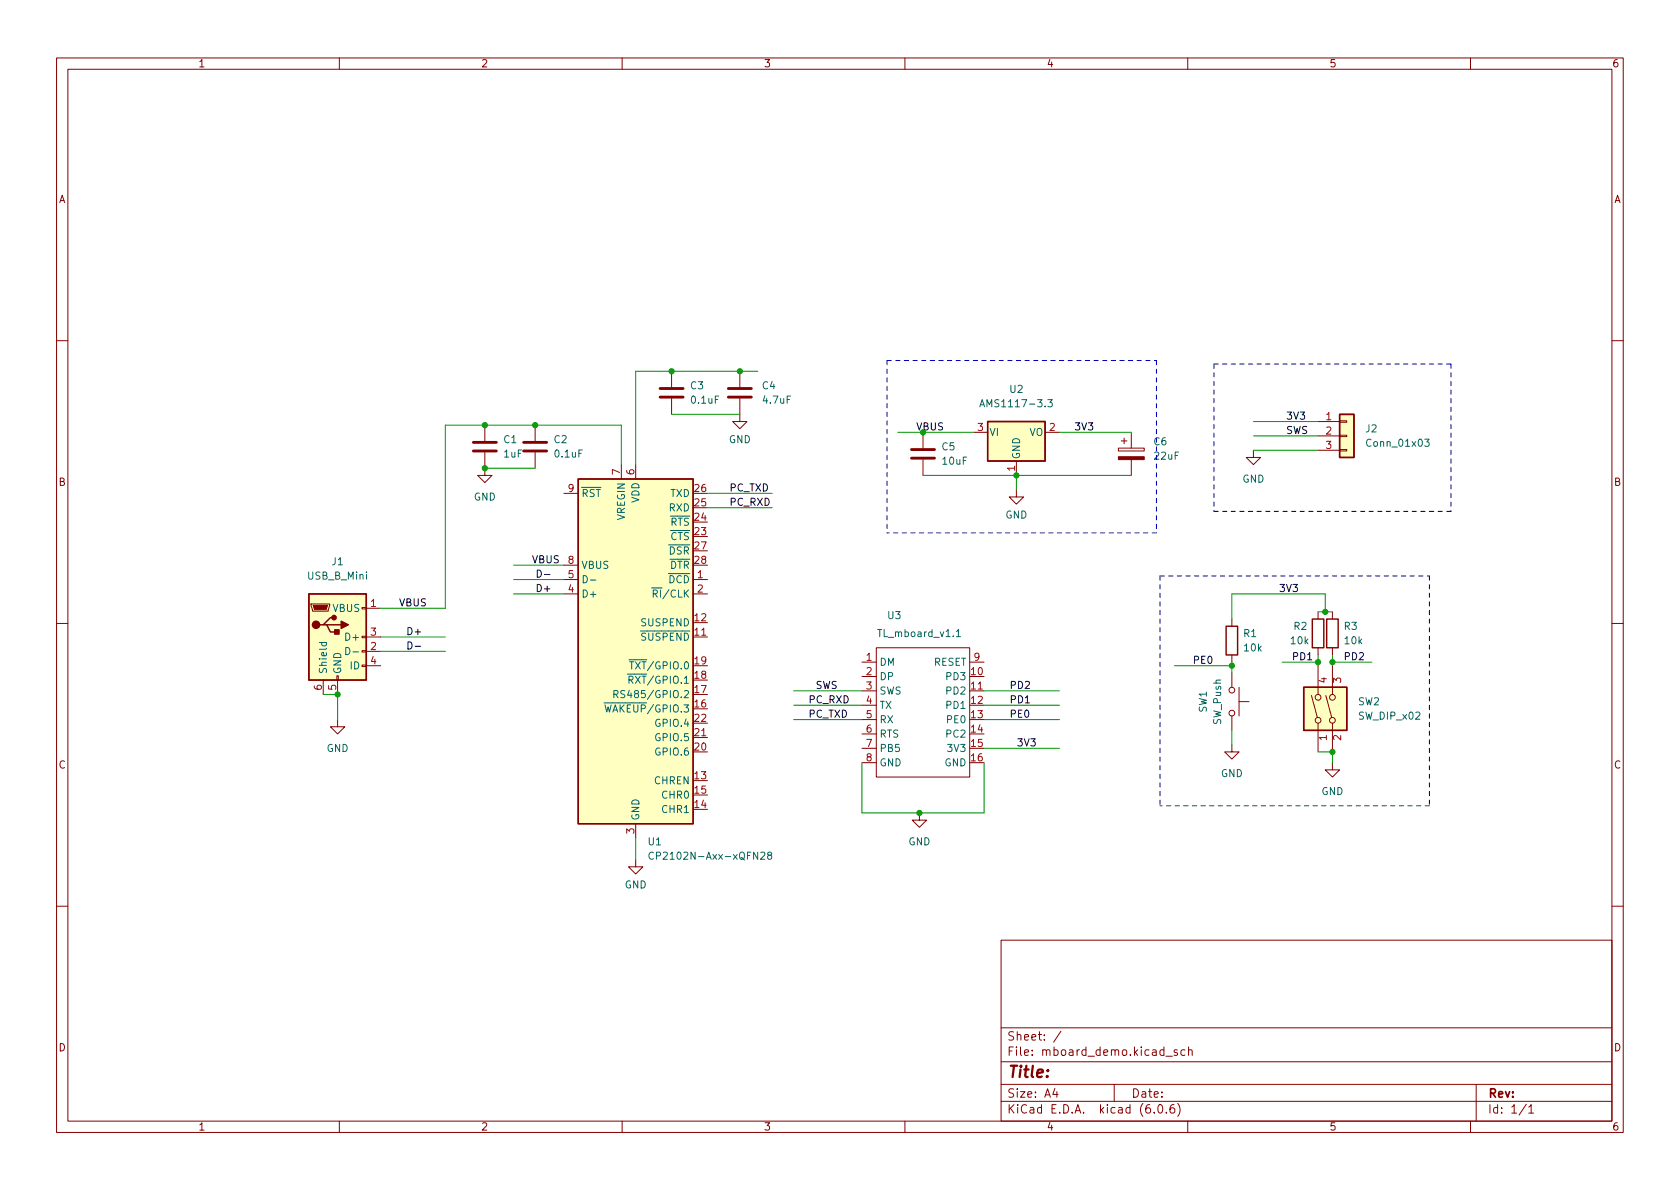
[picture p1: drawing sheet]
<svg xmlns="http://www.w3.org/2000/svg" width="297mm" height="210mm" viewBox="0 0 297 210" stroke-linecap="round" stroke-linejoin="round" font-family="sans-serif">
<g fill="none" stroke="#840000" stroke-width=".18">
<path d="M10 10.2h277v190.1h-277zM12 12.2h273v186.1h-273zM60 10.2v2M110 10.2v2M160 10.2v2M210 10.2v2M260 10.2v2M10 60.2h2M85.7 75.2v2.8M94.6 75.2v2.8M118.7 65.7v2.7M118.7 70.5v2.8"/>
<path d="M130.8 70.5v4h1.3l-1.3 1.3-1.3-1.3h1.3M130.8 65.7v2.7M163.2 76.4v2.8M172.1 76.4h2.5M184.8 76.4h2.5M197.7 79.2h4.6v.6h-4.6zM198.2 78h1.1M198.8 77.5v1M200 76.4v2.8M221.6 79.6v1.3h1.3l-1.3 1.3-1.3-1.3h1.3M233 74.5h3.9M233 77.1h3.9"/>
<path d="M233 79.6h3.9M236.9 79.5h1.2v.3h-1.2zM236.9 77h1.2v.2h-1.2zM236.9 74.4h1.2v.3h-1.2zM285 60.2h2M85.7 80v4.1h1.3l-1.3 1.2-1.2-1.2h1.2M94.6 80v2.8M99.7 99.9h2.5M99.7 87.2h2.5M109.9 82.2v2.5M112.4 82.2v2.5M163.2 81.3v2.8"/>
<path d="M179.7 86.6v1.3h1.3l-1.3 1.2-1.3-1.2h1.3M179.7 81.5v2.6M200 81.3v2.8M10 110.2h2M55 106.8h3.3v.3l-.3 1h-2.8zM59.6 119.5h.2v.8h-.2zM64 117.6h.8v.3h-.8zM64 115.1h.8v.2h-.8zM64 112.5h.8v.3h-.8zM64 107.4h.8v.3h-.8zM64.8 112.6h2.5M64.8 107.6h2.5"/>
<path d="M64.8 115.2h2.5M64.8 117.7h2.5M99.7 102.5h2.5M99.7 105h2.5M122.6 102.5h2.5M122.6 112.6h2.5M122.6 105h2.5M152.4 117.1h2.5M152.4 119.6h2.5M154.9 114.5h16.5v22.9h-16.5zM171.4 117.1h2.6M217.8 109.5v1.2"/>
<path d="M217.8 115.8v1.3M217.8 119v2.5M233 108.2v1.3M233 114.5v1.3M233 117.7v5.1M235.6 108.2v1.3M235.6 114.5v1.3M235.6 117.7v5.1M285 110.2h2M57.1 120.3v2.5M59.7 127.2v1.3h1.3l-1.3 1.3-1.3-1.3h1.3M59.7 120.3v2.5"/>
<path d="M122.6 130.4h2.5M152.4 122.2h2.5M152.4 124.7h2.5M152.4 127.2h2.5M152.4 129.8h2.5M152.4 132.3h2.5M152.4 134.9h2.5M171.4 122.2h2.6M217.8 131.7v1.3h1.3l-1.3 1.2-1.3-1.2h1.3M217.8 126.6v2.6M219.1 124.1h1.8M219.1 121.5v5.1"/>
<path d="M231.9 123l1 3.9M233 127.9v5.1M234.4 123l1.1 3.9M235.6 134.9v1.2h1.3l-1.3 1.3-1.3-1.3h1.3M235.6 127.9v5.1M112.4 152v1.3h1.3l-1.3 1.3-1.3-1.3h1.3M112.4 145.7v2.5M162.6 143.8v1.2h1.2l-1.2 1.3-1.3-1.3h1.3M10 160.2h2M177 166.3h108v32h-108zM285 160.2h2M60 198.3v2"/>
<path d="M110 198.3v2M160 198.3v2M177 194.8h108M177 191.8h108M177 187.8h108M177 181.8h108M186.5 192.5l-.4 1h1M186.9 193v1M187.6 182.4l-1.3 1.9M197 191.8v3M204.1 196.7v.1M204.9 195.4l.2-.1a.81 .81 0 0 1 .6 .7 .81 .81 0 0 1-.3 .8h-.2a.81 .81 0 0 1-.6-.6 .81 .81 0 0 1 .3-.8z"/>
<path d="M206.1 186.8h1.2M206.2 196.7v.1M207.6 195.3a.59 .59 0 0 0-.7 .7v.5l.1 .3h.4l.2-.1 .1-.5-.1-.2-.5-.1-.2 .3M208.1 185.7l-.3-.1-.2 .2v.3l.5 .1v.4h-.5M208.2 195.1a1.72 1.72 0 0 1 0 2.3M209.5 185.7l-.4-.1-.3 .3v.4l.1 .3h.6M210 198.3v2M210.1 185.8l.3-.2 .3 .1 .1 .9M210.1 185.1v1.5M260 198.3v2M261 191.8v6.5M269.9 195.3l-1.3 1.9"/>
<path d="M270.3 195.8l.4-.5v1.5M270.3 196.8h.9"/>
<circle cx="217.8" cy="122" r=".51"/>
<circle cx="217.8" cy="126.1" r=".51"/>
<circle cx="233" cy="123.3" r=".51"/>
<circle cx="233" cy="127.4" r=".51"/>
<circle cx="235.6" cy="123.3" r=".51"/>
<circle cx="235.6" cy="127.4" r=".51"/>
</g>
<path d="M83.7 79.8h4.1M83.7 78.2h4.1M92.6 79.8h4M92.6 78.2h4M116.7 70.2h4.1M116.7 68.7h4.1M128.8 70.2h4M128.8 68.7h4M161.2 79.5h4M161.2 81h4" fill="none" stroke="#840000" stroke-width=".51"/>
<g fill="none" stroke="#006464" stroke-width=".18">
<path d="M173.2 71.9l.5-1.2 .4 1.2M173.4 71.6h.6M185.3 70.7h.8l-.5 .5 .4 .1v.5l-.2 .1-.5-.1M251.9 77.7h.8l-.4 .4 .3 .2v.5l-.2 .1-.5-.1M56.5 113.6h1.2M56.9 113.6v.4l.2 .2 .6-.1v-.5M61.1 114.5a.64 .64 0 0 1 .8 .6 .64 .64 0 0 1-.8 .7zM62.4 115.3h1M103.1 101.8a.64 .64 0 0 1 .8 .6 .64 .64 0 0 1-.8 .7zM104.4 102.6h1M169.1 111.7l.4-.4v1.3M169.1 112.6h.7"/>
<path d="M108.5 122.8l.6-.1 .2-.2-.1-.3-.7-.1v1.3M108.8 122.8l.5 .6M110.5 122.2l-.5-.1-.2 .1v.4l.6 .2 .1 .3-.3 .3-.4-.1M115.5 150.8a.6 .6 0 0 0-.8 .4 .6 .6 0 0 0 .6 .8l.2-.2M134.5 150.8l.5-.1 .2 .3-.7 1h.7M136 151.2l-.3-.2 .1-.2 .2-.1h.3l.1 .2v.2l-.6 .2-.1 .2 .1 .3 .2 .2 .3-.1 .1-.2v-.4l-.2-.1"/>
</g>
<g fill="#ffffc2" stroke="#ffffc2" stroke-width=".18">
<path d="M102.2 84.7h20.4v61h-20.4z"/>
<path d="M236.9 73.3h2.5v7.6h-2.5z"/>
<path d="M174.6 74.5h10.2v7h-10.2z"/>
<path d="M54.6 105h10.2v15.3h-10.2z"/>
<path d="M230.5 121.5h7.6v7.7h-7.6z"/>
</g>
<path d="M174.6 74.5h10.2v7h-10.2zM236.9 73.3h2.5v7.6h-2.5zM102.2 84.7h20.4v61h-20.4zM54.6 105h10.2v15.3h-10.2zM57.1 110.5h.7l.6 1.3h1.3M57.8 110.5h2.5M59.1 109.2h-.7l-1.3 1.3h-.6M216.8 110.7h2v5.1h-2zM232 109.5h2.1v5h-2.1zM234.6 109.5h2v5h-2zM230.5 121.5h7.6v7.7h-7.6z" fill="none" stroke="#840000" stroke-width=".25"/>
<g fill="#840000" stroke="#840000" stroke-width=".18">
<path d="M197.7 80.8h4.6v.5h-4.6z"/>
<path d="M55.4 107.1h2.5l-.2 .7h-2.1z"/>
</g>
<g fill="#840000" stroke="#840000" stroke-width=".25">
<path d="M60.3 109.8l1.3 .7-1.3 .6z"/>
<path d="M59.2 111.4h.7v.7h-.7z"/>
<circle cx="55.9" cy="110.5" r=".63"/>
<circle cx="59.1" cy="109.2" r=".38"/>
</g>
<path d="M72.1 113.5a.64 .64 0 0 1 .8 .6 .64 .64 0 0 1-.8 .7zM73.4 114.3h1M95 100.8a.64 .64 0 0 1 .7 .6 .64 .64 0 0 1-.7 .7zM96.3 101.6h.9" fill="none" stroke="#0f0f0f" stroke-width=".18"/>
<path d="M156.8 63.7v30.5M156.8 63.7h47.7M204.5 63.7v30.5M214.6 64.4v26M214.6 64.4h41.9M256.5 64.4v26M204.5 94.2h-47.7M256.5 90.4h-41.9M205.1 101.8h47.6M205.1 101.8v40.7M252.7 101.8v40.7M252.7 142.5h-47.6" fill="none" stroke="#0000c2" stroke-width=".18" stroke-dasharray=".8 .8"/>
<g fill="none" stroke="#009600" stroke-width=".18">
<path d="M118.7 73.3h12.1M134 65.7h-21.6v16.5M158.7 76.4h13.4M187.3 76.4h12.7M221.6 77.1h11.4M221.6 79.6h11.4M221.6 74.5h11.4M85.7 82.8h8.9M90.8 99.9h8.9M109.9 82.2v-7h-31.2v32.4h-11.4M125.1 89.8h11.4M125.1 87.2h11.4"/>
<path d="M163.2 84.1h36.8M179.7 84.1v2.5M67.3 115.2h11.4M67.3 112.6h11.4M90.8 105h8.9M90.8 102.5h8.9M207.6 117.7h10.2M217.8 117.1v1.9M226.7 117.1h6.3M233 108.2h2.6M233 115.8v1.9M234.3 108.2v-3.2h-16.5v4.5"/>
<path d="M235.6 115.8v1.9M235.6 117.1h7M57.1 122.8h2.6v4.4M140.3 127.2h12.1M140.3 122.2h12.1M140.3 124.7h12.1M152.4 134.9v8.9h21.6v-8.9M174 127.2h13.3M174 122.2h13.3M174 124.7h13.3M174 132.3h13.3M217.8 129.2v2.5"/>
<path d="M233 133h2.6v1.9M112.4 148.2v3.8"/>
</g>
<g fill="#009600" stroke="#009600" stroke-width=".18">
<circle cx="85.7" cy="82.8" r=".46"/>
<circle cx="94.6" cy="75.2" r=".46"/>
<circle cx="85.7" cy="75.2" r=".46"/>
<circle cx="59.7" cy="122.8" r=".46"/>
<circle cx="217.8" cy="117.7" r=".46"/>
<circle cx="163.2" cy="76.4" r=".46"/>
<circle cx="179.7" cy="84.1" r=".46"/>
<circle cx="235.6" cy="133" r=".46"/>
<circle cx="235.6" cy="117.1" r=".46"/>
<circle cx="234.3" cy="108.2" r=".46"/>
<circle cx="233" cy="117.1" r=".46"/>
<circle cx="118.7" cy="65.7" r=".46"/>
<circle cx="162.6" cy="143.8" r=".46"/>
<circle cx="130.8" cy="65.7" r=".46"/>
</g>
<text font-size="2.8" fill="#840000" x="178" y="190.6">Title:</text>
<g font-size="2.1" fill="#840000">
<text x="178" y="184">Sheet: /</text>
<text x="178" y="186.7">File: mboard_demo.kicad_sch</text>
<text x="178" y="196.9">KiCad E.D.A. kicad (6.0.6)</text>
<text x="178" y="194.1">Size: A4</text>
<text x="200" y="194.1">Date:</text>
<text x="263" y="194.1">Rev:</text>
<text x="263" y="196.9">Id: 1/1</text>
</g>
<g font-size="1.8" fill="#840000">
<text x="35" y="11.9">1</text>
<text x="85" y="11.9">2</text>
<text x="135" y="11.9">3</text>
<text x="185" y="11.9">4</text>
<text x="235" y="11.9">5</text>
<text x="285" y="11.9">6</text>
<text x="10.3" y="35.9">A</text>
<text x="285.3" y="35.9">A</text>
<text x="10.3" y="85.9">B</text>
<text x="285.3" y="85.9">B</text>
<text x="10.3" y="135.9">C</text>
<text x="285.3" y="135.9">C</text>
<text x="10.3" y="185.9">D</text>
<text x="285.3" y="185.9">D</text>
<text x="35" y="199.9">1</text>
<text x="85" y="199.9">2</text>
<text x="135" y="199.9">3</text>
<text x="185" y="199.9">4</text>
<text x="235" y="199.9">5</text>
<text x="285" y="199.9">6</text>
</g>
<g font-size="1.8" fill="#006464">
<text x="122.1" y="68.8">C3</text>
<text x="122.3" y="71.4">0.1uF</text>
<text x="134.8" y="68.8">C4</text>
<text x="135" y="71.4">4.7uF</text>
<text x="178.6" y="69.5">U2</text>
<text x="174.2" y="72">AMS1117-3.3</text>
<text x="174.9" y="77.1">VI</text>
<text x="182" y="77.1">VO</text>
<text x="241.5" y="76.4">J2</text>
<text x="89.1" y="78.4">C1</text>
<text x="89.1" y="80.9">1uF</text>
<text x="98" y="78.4">C2</text>
<text x="98.2" y="80.9">0.1uF</text>
<text x="128.8" y="78.4">GND</text>
<text x="166.6" y="79.6">C5</text>
<text x="166.7" y="82.2">10uF</text>
<text x="180.3" y="81.3" transform="rotate(-90 180.3 81.3)">GND</text>
<text x="204" y="78.7">C6</text>
<text x="204.2" y="81.3">22uF</text>
<text x="241.9" y="79">Conn_01x03</text>
<text x="83.8" y="88.5">GND</text>
<text x="102.7" y="87.9">~{RST}</text>
<text x="113" y="88.9" transform="rotate(-90 113 88.9)">VDD</text>
<text x="118.5" y="87.9">TXD</text>
<text x="219.6" y="85.3">GND</text>
<text x="110.5" y="92" transform="rotate(-90 110.5 92)">VREGIN</text>
<text x="117.1" y="95.5">~{CTS}</text>
<text x="117.1" y="93">~{RTS}</text>
<text x="118.3" y="90.4">RXD</text>
<text x="177.7" y="91.7">GND</text>
<text x="58.7" y="99.9">J1</text>
<text x="102.7" y="100.6">VBUS</text>
<text x="116.9" y="98">~{DSR}</text>
<text x="117" y="100.6">~{DTR}</text>
<text x="54.4" y="102.5">USB_B_Mini</text>
<text x="102.7" y="105.7">D+</text>
<text x="114.8" y="105.7">~{RI}/CLK</text>
<text x="116.8" y="103.1">~{DCD}</text>
<text x="58.8" y="108.2">VBUS</text>
<text x="61.4" y="113.3">D+</text>
<text x="112.1" y="113.3">~{SUSPEND}</text>
<text x="113.5" y="110.7">SUSPEND</text>
<text x="155.5" y="112.6">TL_mboard_v1.1</text>
<text x="157" y="109.5">U3</text>
<text x="219.9" y="112.6">R1</text>
<text x="228.3" y="113.9">10k</text>
<text x="228.8" y="111.4">R2</text>
<text x="237.7" y="111.4">R3</text>
<text x="237.8" y="113.9">10k</text>
<text x="57.8" y="119.2" transform="rotate(-90 57.8 119.2)">Shield</text>
<text x="60.3" y="119.2" transform="rotate(-90 60.3 119.2)">GND</text>
<text x="62" y="118.4">ID</text>
<text x="110.9" y="118.4">~{TXT}/GPIO.0</text>
<text x="155.4" y="117.7">DM</text>
<text x="165" y="117.7">RESET</text>
<text x="220" y="115.2">10k</text>
<text x="106.4" y="126">~{WAKEUP}/GPIO.3</text>
<text x="110.2" y="123.4">RS485/GPIO.2</text>
<text x="110.7" y="120.9">~{RXT}/GPIO.1</text>
<text x="155.4" y="120.3">DP</text>
<text x="155.4" y="122.8">SWS</text>
<text x="155.4" y="125.3">TX</text>
<text x="167.5" y="120.3">PD3</text>
<text x="167.5" y="122.8">PD2</text>
<text x="167.5" y="125.3">PD1</text>
<text x="213.4" y="126" transform="rotate(-90 213.4 126)">SW1</text>
<text x="240.1" y="124.7">SW2</text>
<text x="116.1" y="131.1">GPIO.5</text>
<text x="116.1" y="128.5">GPIO.4</text>
<text x="155.4" y="127.9">RX</text>
<text x="155.4" y="130.4">RTS</text>
<text x="167.5" y="130.4">PC2</text>
<text x="167.6" y="127.9">PE0</text>
<text x="215.9" y="128.2" transform="rotate(-90 215.9 128.2)">SW_Push</text>
<text x="240.3" y="127.2">SW_DIP_x02</text>
<text x="57.7" y="133">GND</text>
<text x="116.1" y="133.6">GPIO.6</text>
<text x="155.4" y="133">PB5</text>
<text x="155.4" y="135.5">GND</text>
<text x="167" y="135.5">GND</text>
<text x="167.8" y="133">3V3</text>
<text x="215.8" y="137.4">GND</text>
<text x="115.8" y="138.7">CHREN</text>
<text x="117.2" y="143.8">CHR1</text>
<text x="117.2" y="141.2">CHR0</text>
<text x="233.6" y="140.6">GND</text>
<text x="113" y="145.2" transform="rotate(-90 113 145.2)">GND</text>
<text x="114.6" y="149.5">U1</text>
<text x="160.6" y="149.5">GND</text>
<text x="116.2" y="152">CP2102N-Axx-xQFN28</text>
<text x="110.4" y="157.1">GND</text>
</g>
<g font-size="1.8" fill="#0f0f0f">
<text x="161.9" y="76.1">VBUS</text>
<text x="189.9" y="76.1">3V3</text>
<text x="227.3" y="74.2">3V3</text>
<text x="227.3" y="76.7">SWS</text>
<text x="128.9" y="89.4">PC_RXD</text>
<text x="128.9" y="86.9">PC_TXD</text>
<text x="94" y="99.6">VBUS</text>
<text x="70.5" y="107.2">VBUS</text>
<text x="94.6" y="104.7">D+</text>
<text x="226.1" y="104.7">3V3</text>
<text x="71.8" y="112.3">D+</text>
<text x="210.8" y="117.4">PE0</text>
<text x="228.3" y="116.7">PD1</text>
<text x="237.5" y="116.7">PD2</text>
<text x="142.9" y="124.4">PC_RXD</text>
<text x="144.1" y="121.8">SWS</text>
<text x="178.4" y="124.4">PD1</text>
<text x="178.4" y="121.8">PD2</text>
<text x="142.9" y="126.9">PC_TXD</text>
<text x="178.4" y="126.9">PE0</text>
<text x="179.7" y="132">3V3</text>
</g>
<g font-size="1.8" fill="#a90000">
<text x="172.9" y="76.2">3</text>
<text x="185.6" y="76.2">2</text>
<text x="234.5" y="74.3">1</text>
<text x="234.5" y="76.8">2</text>
<text x="109.6" y="83.9" transform="rotate(-90 109.6 83.9)">7</text>
<text x="112.1" y="83.9" transform="rotate(-90 112.1 83.9)">6</text>
<text x="179.5" y="83.3" transform="rotate(-90 179.5 83.3)">1</text>
<text x="234.5" y="79.4">3</text>
<text x="100.5" y="87">9</text>
<text x="122.8" y="89.5">25</text>
<text x="122.8" y="87">26</text>
<text x="122.8" y="94.6">23</text>
<text x="122.8" y="92.1">24</text>
<text x="100.5" y="99.7">8</text>
<text x="122.8" y="97.1">27</text>
<text x="122.8" y="99.7">28</text>
<text x="65.5" y="107.3">1</text>
<text x="100.5" y="104.8">4</text>
<text x="100.5" y="102.2">5</text>
<text x="123.3" y="102.2">1</text>
<text x="123.3" y="104.8">2</text>
<text x="65.5" y="112.4">3</text>
<text x="122.8" y="112.4">11</text>
<text x="122.8" y="109.8">12</text>
<text x="65.5" y="114.9">2</text>
<text x="65.5" y="117.5">4</text>
<text x="122.8" y="117.5">19</text>
<text x="153.2" y="116.8">1</text>
<text x="153.2" y="119.4">2</text>
<text x="171.7" y="119.4">10</text>
<text x="172.2" y="116.8">9</text>
<text x="56.9" y="122" transform="rotate(-90 56.9 122)">6</text>
<text x="59.4" y="122" transform="rotate(-90 59.4 122)">5</text>
<text x="122.8" y="125.1">16</text>
<text x="122.8" y="122.5">17</text>
<text x="122.8" y="120">18</text>
<text x="153.2" y="121.9">3</text>
<text x="153.2" y="124.5">4</text>
<text x="171.7" y="121.9">11</text>
<text x="171.7" y="124.5">12</text>
<text x="234.6" y="120.8" transform="rotate(-90 234.6 120.8)">4</text>
<text x="237.1" y="120.8" transform="rotate(-90 237.1 120.8)">3</text>
<text x="122.8" y="130.2">21</text>
<text x="122.8" y="127.6">22</text>
<text x="153.2" y="127">5</text>
<text x="153.2" y="129.5">6</text>
<text x="171.7" y="127">13</text>
<text x="171.7" y="129.5">14</text>
<text x="234.6" y="130.9" transform="rotate(-90 234.6 130.9)">1</text>
<text x="237.1" y="130.9" transform="rotate(-90 237.1 130.9)">2</text>
<text x="122.8" y="137.8">13</text>
<text x="122.8" y="132.7">20</text>
<text x="153.2" y="132.1">7</text>
<text x="153.2" y="134.6">8</text>
<text x="171.7" y="132.1">15</text>
<text x="171.7" y="134.6">16</text>
<text x="122.8" y="142.9">14</text>
<text x="122.8" y="140.3">15</text>
<text x="112.1" y="147.4" transform="rotate(-90 112.1 147.4)">3</text>
</g>
</svg>
